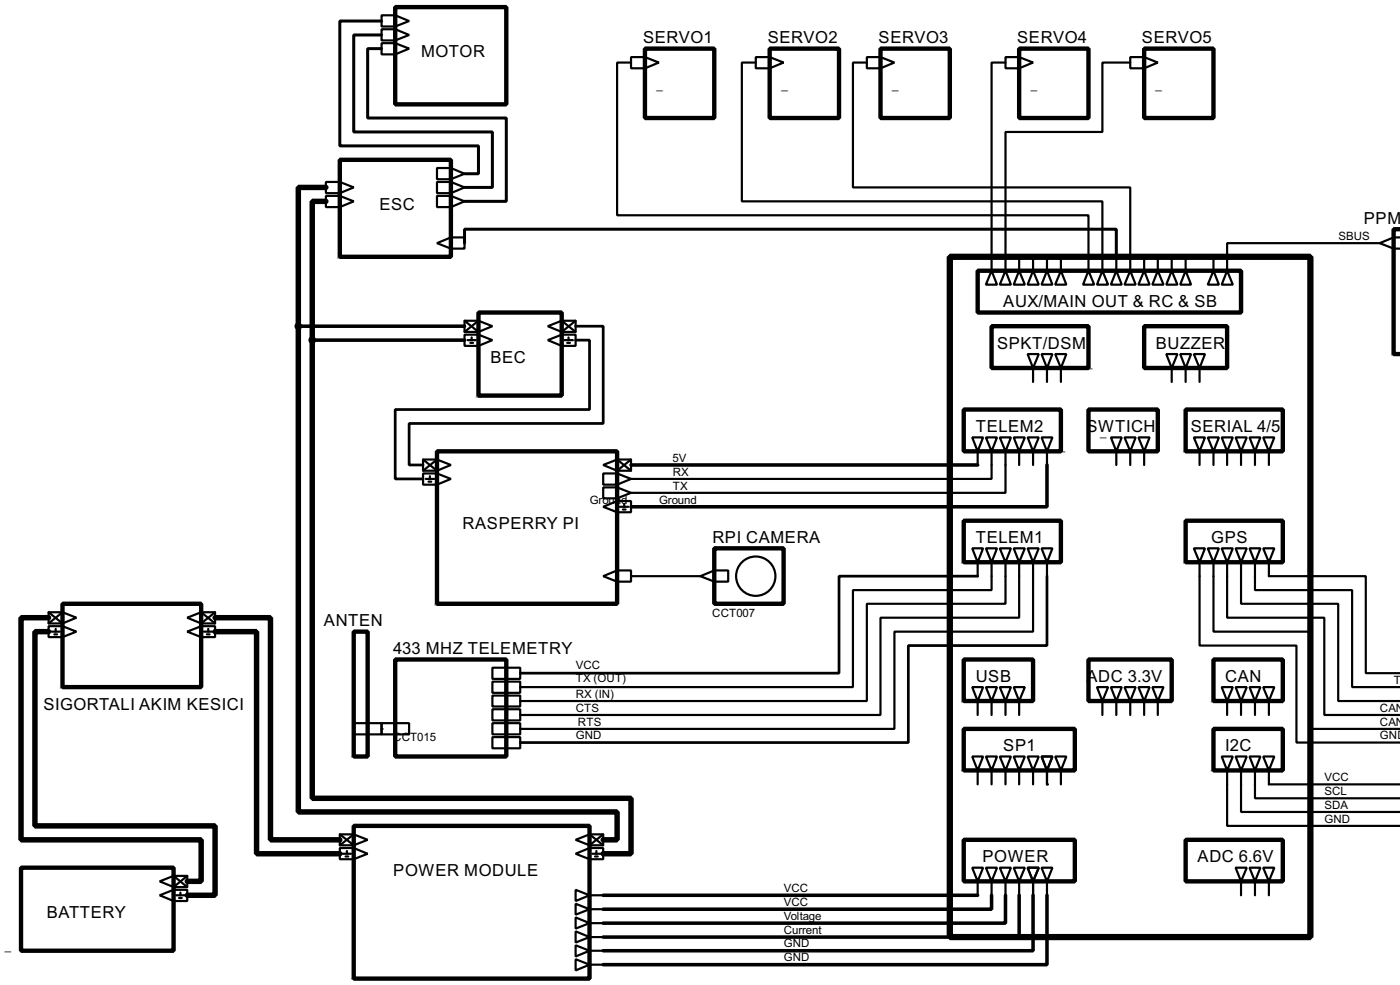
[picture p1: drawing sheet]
<svg xmlns="http://www.w3.org/2000/svg" width="256mm" height="180mm" viewBox="0 0 256 180" stroke-linecap="round" stroke-linejoin="round" font-family="sans-serif">
<path d="M69.9 3.9h-7.6v22.8h25.4v5.1h-2.6M69.9 6.4h-5.1v17.8h25.4v10.1h-5.1M69.9 8.9h-2.5v12.7h25.4v15.3h-7.7M85.1 44.5v-2.5h119.4v5" fill="none" stroke="#000" stroke-width=".55"/>
<g fill="none" stroke="#000" stroke-width=".4">
<path d="M69.9 2.8h2.5l2.6 1.1-2.6 1h-2.5zM69.9 5.4h2.5l2.6 1-2.6 1h-2.5zM69.9 7.9h2.5l2.6 1-2.6 1.1h-2.5zM72.4 2.8v2.1M72.4 5.4v2M72.4 7.9v2.1M115.6 10.5h2.6l2.5 1-2.5 1h-2.6zM115.6 11.5h-2.5v27.9h86.3v10.2M118.2 10.5v2M138.5 10.5h2.5l2.6 1-2.6 1h-2.5zM138.5 11.5h-2.6v25.4h66.1v12.7M141 10.5v2"/>
<path d="M158.8 10.5h2.5l2.6 1-2.6 1h-2.5zM158.8 11.5h-2.5v22.8h50.8v15.3M161.3 10.5v2M184.2 10.5h2.5l2.6 1-2.6 1h-2.5zM184.2 11.5h-2.5v38.1M186.7 10.5v2M207.1 10.5h2.5l2.5 1-2.5 1h-2.5zM207.1 11.5h-5.1v12.7h-17.8v25.4M209.6 10.5v2M59.7 33.3h2.6l2.5 1-2.5 1.1h-2.6zM59.7 35.9h2.6l2.5 1-2.5 1h-2.6zM62.3 33.3v2.1"/>
<path d="M62.3 35.9v2M80.1 30.8h2.5l2.5 1-2.5 1h-2.5zM80.1 33.3h2.5l2.5 1-2.5 1.1h-2.5zM80.1 35.9h2.5l2.5 1-2.5 1h-2.5zM82.6 30.8v2M82.6 33.3v2.1M82.6 35.9v2M80.1 44.5l2.5-1h2.5v2h-2.5zM82.6 43.5v2M85.1 58.7h2.6l2.5 1-2.5 1.1h-2.6zM85.1 58.7l2.6 2.1v-2.1l-2.6 2.1M100.4 59.7l2.5-1h2.6v2.1h-2.6z"/>
<path d="M105.5 58.7l-2.6 2.1v-2.1l2.6 2.1M181.7 49.6l1 2.5h-2.1zM184.2 49.6l1 2.5h-2zM186.7 49.6l1.1 2.5h-2.1zM186.7 47v2.6M189.3 49.6l1 2.5h-2zM189.3 47v2.6M191.8 49.6l1 2.5h-2zM191.8 47v2.6M194.4 49.6l1 2.5h-2.1zM194.4 47v2.6M199.4 49.6l1.1 2.5h-2.1z"/>
<path d="M202 49.6l1 2.5h-2zM204.5 49.6l1 2.5h-2zM204.5 47v2.6M207.1 49.6l1 2.5h-2.1zM209.6 49.6l1 2.5h-2zM209.6 47v2.6M212.1 49.6l1.1 2.5h-2.1zM212.1 47v2.6M214.7 49.6l1 2.5h-2zM214.7 47v2.6M217.2 49.6l1 2.5h-2zM217.2 47v2.6"/>
<path d="M222.3 49.6l1 2.5h-2zM222.3 47v2.6M224.8 49.6l1.1 2.5h-2.1zM252.8 44.5h-28v5.1M252.8 44.5l2.5 1h1.2M255.3 43.5v2M256.5 43.5h-1.2l-2.5 1M85.1 61.3h2.6l2.5 1-2.5 1h-2.6zM85.7 62.3h1.5M86.2 62.8h.5M86.4 61.8v.5M87.7 61.3v2"/>
<path d="M100.4 62.3l2.5-1h2.6v2h-2.6zM102.9 61.3v2M103.4 62.3h1.6M103.9 62.8h.5M104.2 61.8v.5M188.3 64.8h2l-1 2.6zM189.3 67.4v2.5M190.8 64.8h2l-1 2.6zM191.8 67.4v2.5M193.3 64.8h2.1l-1 2.6zM194.4 67.4v2.5M213.7 64.8h2l-1 2.6z"/>
<path d="M214.7 67.4v2.5M216.2 64.8h2l-1 2.6zM217.2 67.4v2.5M218.7 64.8h2.1l-1 2.6zM219.8 67.4v2.5M77.5 84.1h2.6l2.5 1-2.5 1.1h-2.6zM77.5 86.7h2.6l2.5 1-2.5 1h-2.6zM77.5 84.1l2.6 2.1v-2.1l-2.6 2.1M78 87.7h1.6M78.5 88.2h.5M78.8 87.2v.5M80.1 86.7v2"/>
<path d="M110.5 85.1l2.6-1h2.5v2.1h-2.5zM110.5 92.8l2.6-1.1h2.5v2.1h-2.5zM110.5 86.7h2.6l2.5 1-2.5 1h-2.6zM110.5 89.2h2.6l2.5 1-2.5 1h-2.6zM113.1 86.7v2M113.1 89.2v2M113.1 91.7v2.1M113.6 92.8h1.5M114.1 93.3h.5M114.4 92.3v.5M115.6 84.1l-2.5 2.1v-2.1l2.5 2.1M178.1 80.1h2l-1 2.5z"/>
<path d="M179.1 82.6v2.5M180.6 80.1h2.1l-1 2.5zM181.7 82.6v5.1h-66.1M183.2 80.1h2l-1 2.5zM184.2 82.6v7.6h-68.6M185.7 80.1h2.1l-1.1 2.5zM186.7 82.6v2.5M188.3 80.1h2l-1 2.5zM189.3 82.6v2.5M190.8 80.1h2l-1 2.5zM191.8 82.6v2.5M203.5 80.1h2l-1 2.5z"/>
<path d="M204.5 82.6v2.5M206 80.1h2.1l-1 2.5zM207.1 82.6v2.5M208.6 80.1h2l-1 2.5zM209.6 82.6v2.5M218.7 80.1h2.1l-1 2.5zM219.8 82.6v2.5M221.3 80.1h2l-1 2.5zM222.3 82.6v2.5M223.8 80.1h2.1l-1.1 2.5zM224.8 82.6v2.5M226.4 80.1h2l-1 2.5z"/>
<path d="M227.4 82.6v2.5M228.9 80.1h2l-1 2.5zM229.9 82.6v2.5M231.4 80.1h2.1l-1 2.5zM232.5 82.6v2.5M8.9 112.1h2.6l2.5 1-2.5 1h-2.6zM8.9 114.6h2.6l2.5 1-2.5 1h-2.6zM8.9 112.1l2.6 2v-2l-2.6 2M9.5 115.6h1.5M10 116.1h.5M10.2 115.1v.5M11.5 114.6v2"/>
<path d="M34.3 113.1l2.6-1h2.5v2h-2.5zM34.3 115.6l2.6-1h2.5v2h-2.5zM36.9 114.6v2M37.4 115.6h1.5M37.9 116.1h.5M38.2 115.1v.5M39.4 112.1l-2.5 2v-2l2.5 2M110.5 105.5l2.6-1.1h2.5v2.1h-2.5zM113.1 104.4v2.1M115.6 105.5h12.7M128.3 105.5l2.6-1.1h2.5v2.1h-2.5zM130.9 104.4v2.1"/>
<path d="M178.1 100.4h2l-1 2.5zM179.1 102.9v2.6M180.6 100.4h2.1l-1 2.5zM181.7 102.9v5.1h-25.4v17.8h-61M183.2 100.4h2l-1 2.5zM184.2 102.9v7.6h-25.4v17.8h-63.5M185.7 100.4h2.1l-1.1 2.5zM186.7 102.9v10.2h-25.4v17.8h-66M188.3 100.4h2l-1 2.5zM189.3 102.9v12.7h-25.4v17.8h-68.6M190.8 100.4h2l-1 2.5zM191.8 102.9v2.6"/>
<path d="M218.7 100.4h2.1l-1 2.5zM219.8 102.9v15.3h17.7v17.7h19M221.3 100.4h2l-1 2.5zM222.3 102.9v12.7h17.8v17.8h16.4M223.8 100.4h2.1l-1.1 2.5zM224.8 102.9v10.2h17.8v17.8h13.9M226.4 100.4h2l-1 2.5zM227.4 102.9v7.6h17.8v17.8h11.3M228.9 100.4h2l-1 2.5zM229.9 102.9v5.1h17.8v17.8h8.8M231.4 100.4h2.1l-1 2.5zM232.5 102.9v2.6h17.7v17.7h6.3"/>
<path d="M64.8 132.4h5.1v2h-5.1zM67.4 132.4v2M69.9 132.4h5.1v2h-5.1zM72.4 132.4v2M90.2 122.2h5.1v2.1h-5.1zM90.2 124.8h5.1v2h-5.1zM90.2 127.3h5.1v2h-5.1zM90.2 129.8h5.1v2.1h-5.1zM90.2 132.4h5.1v2h-5.1zM90.2 134.9h5.1v2.1h-5.1zM92.8 122.2v2.1M92.8 124.8v2"/>
<path d="M92.8 127.3v2M92.8 129.8v2.1M92.8 132.4v2M92.8 134.9v2.1M178.1 125.8h2l-1 2.5zM178.1 138.5h2l-1 2.5zM179.1 128.3v2.6M180.6 125.8h2.1l-1 2.5zM180.6 138.5h2.1l-1 2.5zM181.7 128.3v2.6M183.2 125.8h2l-1 2.5zM183.2 138.5h2l-1 2.5z"/>
<path d="M184.2 128.3v2.6M185.7 125.8h2.1l-1.1 2.5zM185.7 138.5h2.1l-1.1 2.5zM186.7 128.3v2.6M188.3 138.5h2l-1 2.5zM190.8 138.5h2l-1 2.5zM193.3 138.5h2.1l-1 2.5zM201 125.8h2l-1 2.5zM202 128.3v2.6M203.5 125.8h2l-1 2.5zM204.5 128.3v2.6M206 125.8h2.1l-1 2.5z"/>
<path d="M207.1 128.3v2.6M208.6 125.8h2l-1 2.5zM209.6 128.3v2.6M211.1 125.8h2.1l-1.1 2.5zM212.1 128.3v2.6M223.8 125.8h2.1l-1.1 2.5zM223.8 138.5h2.1l-1.1 2.5zM224.8 128.3v2.6M226.4 125.8h2l-1 2.5zM226.4 138.5h2l-1 2.5zM227.4 128.3v2.6M228.9 125.8h2l-1 2.5z"/>
<path d="M228.9 138.5h2l-1 2.5zM229.9 128.3v2.6M231.4 125.8h2.1l-1 2.5zM231.4 138.5h2.1l-1 2.5zM232.5 128.3v2.6M62.3 152.7h2.5l2.6 1-2.6 1h-2.5zM62.3 155.2h2.5l2.6 1.1-2.6 1h-2.5zM62.3 152.7l2.5 2v-2l-2.5 2M62.8 156.3h1.5M63.3 156.8h.5M63.6 155.8v.5M64.8 155.2v2.1"/>
<path d="M105.5 153.7l2.5-1h2.5v2h-2.5zM105.5 156.3l2.5-1.1h2.5v2.1h-2.5zM108 155.2v2.1M108.5 156.3h1.5M109 156.8h.5M109.3 155.8v.5M110.5 152.7l-2.5 2v-2l2.5 2M178.1 158.8h2l-1 2.5zM179.1 141v2.6M180.6 158.8h2.1l-1 2.5zM181.7 141v2.6M183.2 158.8h2l-1 2.5z"/>
<path d="M184.2 141v2.6M185.7 158.8h2.1l-1.1 2.5zM186.7 141v2.6M188.3 158.8h2l-1 2.5zM189.3 141v2.6M190.8 158.8h2l-1 2.5zM191.8 141v2.6M194.4 141v2.6M224.8 141v10.2h31.7M226.4 158.8h2l-1 2.5zM227.4 141v7.6h29.1M228.9 158.8h2l-1 2.5z"/>
<path d="M229.9 141v5.1h26.6M231.4 158.8h2.1l-1 2.5zM232.5 141v2.6h24M29.3 161.3l2.5-1h2.5v2.1h-2.5zM29.3 163.9l2.5-1h2.5v2h-2.5zM31.8 162.9v2M32.3 163.9h1.5M32.8 164.4h.5M33.1 163.4v.5M34.3 160.3l-2.5 2.1v-2.1l2.5 2.1M105.5 162.9l2.5 1-2.5 1zM105.5 165.4l2.5 1-2.5 1z"/>
<path d="M105.5 167.9l2.5 1.1-2.5 1zM105.5 170.5l2.5 1-2.5 1zM105.5 173l2.5 1-2.5 1.1zM105.5 175.6l2.5 1-2.5 1zM108 163.9h2.5M108 166.4h2.5M108 169h2.5M108 171.5h2.5M108 174h2.5M108 176.6h2.5M179.1 161.3v2.6M181.7 161.3v2.6"/>
<path d="M184.2 161.3v2.6M186.7 161.3v2.6M189.3 161.3v2.6M191.8 161.3v2.6M227.4 161.3v2.6M229.9 161.3v2.6M232.5 161.3v2.6"/>
<circle cx="138.4" cy="105.5" r="3.6"/>
</g>
<g fill="#000">
<circle cx="69.9" cy="133.4" r=".2"/>
<circle cx="191.8" cy="143.6" r=".2"/>
</g>
<path d="M105.5 59.7h5v17.8h-35.5v7.6h2.5M105.5 62.3h2.5v12.7h-35.6v12.7h5.1M179.1 105.5h-25.4v17.7h-58.4M191.8 105.5v12.7h-25.4v17.7h-71.1" fill="none" stroke="#000" stroke-width=".5"/>
<path d="M59.7 36.9h-2.5v109.2h58.4v10.2h-5.1M59.7 34.3h-5v114.3h58.4v5.1h-2.6M8.9 113.1h-5v40.6h33v7.6h-2.6M8.9 115.6h-2.5v35.6h33v12.7h-5.1M39.4 113.1h10.2v40.6h12.7M39.4 115.6h7.6v40.7h15.3" fill="none" stroke="#000" stroke-width="1"/>
<path d="M54.7 59.7h30.4M57.2 62.3h27.9M115.6 85.1h63.5M191.8 85.1v7.7h-76.2M110.5 163.9h68.6M181.7 163.9v2.5h-71.2M184.2 163.9v5.1h-73.7M186.7 163.9v7.6h-76.2M189.3 163.9v10.1h-78.8M191.8 163.9v12.7h-81.3" fill="none" stroke="#000" stroke-width=".65"/>
<g fill="none" stroke="#000" stroke-width=".8">
<path d="M72.4 1.3h20.4v17.8h-20.4zM118.2 8.9h12.7v12.7h-12.7zM141 8.9h12.7v12.7h-12.7zM161.3 8.9h12.7v12.7h-12.7zM186.7 8.9h12.7v12.7h-12.7zM209.6 8.9h12.7v12.7h-12.7zM62.3 29.3h20.3v17.7h-20.3zM87.7 57.2h15.2v15.2h-15.2zM179.1 49.6h48.3v7.6h-48.3zM181.7 59.7h17.7v7.7h-17.7zM209.6 59.7h15.2v7.7h-15.2zM256.5 42h-1.2v22.8h1.2"/>
<path d="M176.6 75h17.8v7.6h-17.8zM199.4 75h12.7v7.6h-12.7zM217.2 75h17.8v7.6h-17.8zM80.1 82.6h33v27.9h-33zM176.6 95.3h17.8v7.6h-17.8zM217.2 95.3h17.8v7.6h-17.8zM11.5 110.5h25.4v15.3h-25.4zM64.8 115.6h2.6v22.9h-2.6zM130.9 100.4h12.7v10.1h-12.7zM72.4 120.7h20.4v17.8h-20.4zM176.6 120.7h12.7v7.6h-12.7zM176.6 133.4h20.3v7.6h-20.3z"/>
<path d="M199.4 120.7h15.3v7.6h-15.3zM222.3 120.7h12.7v7.6h-12.7zM222.3 133.4h12.7v7.6h-12.7zM3.9 158.8h27.9v15.2h-27.9zM64.8 151.2h43.2v27.9h-43.2zM176.6 153.7h20.3v7.6h-20.3zM217.2 153.7h17.8v7.6h-17.8z"/>
</g>
<path d="M174 47h66.1v124.5h-66.1z" fill="none" stroke="#000" stroke-width="1.2"/>
<g fill="#000" stroke="#000" stroke-width=".4">
<circle cx="54.6" cy="59.7" r=".5"/>
<circle cx="57.2" cy="62.3" r=".5"/>
</g>
<g font-size="3.4">
<text x="77.2" y="10.4">MOTOR</text>
<text x="117.8" y="7.9">SERVO1</text>
<text x="140.7" y="7.9">SERVO2</text>
<text x="161" y="7.9">SERVO3</text>
<text x="186.4" y="7.9">SERVO4</text>
<text x="209.2" y="7.9">SERVO5</text>
<text x="69.5" y="38.4">ESC</text>
<text x="249.9" y="40.9">PPM</text>
<text x="183.8" y="56.1">AUX/MAIN OUT &amp; RC &amp; SB</text>
<text x="182.7" y="63.8">SPKT/DSM</text>
<text x="211.8" y="63.8">BUZZER</text>
<text x="89.9" y="66.3">BEC</text>
<text x="178.8" y="79">TELEM2</text>
<text x="199.1" y="79">SWTICH</text>
<text x="218.2" y="79">SERIAL 4/5</text>
<text x="84.8" y="96.8">RASPERRY PI</text>
<text x="130.5" y="99.4">RPI CAMERA</text>
<text x="178.8" y="99.4">TELEM1</text>
<text x="221.9" y="99.4">GPS</text>
<text x="59.4" y="114.6">ANTEN</text>
<text x="72" y="119.7">433 MHZ TELEMETRY</text>
<text x="178.8" y="124.8">USB</text>
<text x="199.1" y="124.8">ADC 3.3V</text>
<text x="224.5" y="124.8">CAN</text>
<text x="8" y="129.9">SIGORTALI AKIM KESICI</text>
<text x="183.8" y="137.5">SP1</text>
<text x="224.5" y="137.5">I2C</text>
<text x="72.1" y="160.3">POWER MODULE</text>
<text x="180" y="157.8">POWER</text>
<text x="219.4" y="157.8">ADC 6.6V</text>
<text x="8.6" y="168">BATTERY</text>
</g>
<g font-size="2.4">
<text x="120.3" y="16.3">_</text>
<text x="143.2" y="16.3">_</text>
<text x="163.5" y="16.3">_</text>
<text x="188.9" y="16.3">_</text>
<text x="211.7" y="16.3">_</text>
<text x="74.6" y="18.9">_</text>
<text x="61.9" y="46.8">_</text>
<text x="245.2" y="43.9">SBUS</text>
<text x="181.3" y="57">_</text>
<text x="254.9" y="64.6">_</text>
<text x="199" y="67.1">_</text>
<text x="87.3" y="72.2">_</text>
<text x="194" y="82.4">_</text>
<text x="201.6" y="79.8">_</text>
<text x="216.8" y="82.4">_</text>
<text x="123.2" y="84.5">5V</text>
<text x="123.2" y="87.1">RX</text>
<text x="123.2" y="89.6">TX</text>
<text x="108" y="92.2">Ground</text>
<text x="120.7" y="92.2">Ground</text>
<text x="176.2" y="102.7">_</text>
<text x="216.8" y="102.7">_</text>
<text x="79.7" y="110.3">_</text>
<text x="130.5" y="112.9">CCT007</text>
<text x="11.1" y="125.6">_</text>
<text x="105.5" y="122.5">VCC</text>
<text x="105.5" y="124.9">TX (OUT)</text>
<text x="255.3" y="125.2">T</text>
<text x="105.5" y="127.7">RX (IN)</text>
<text x="105.5" y="130.3">CTS</text>
<text x="176.2" y="128.1">_</text>
<text x="221.9" y="128.1">_</text>
<text x="252.8" y="130.3">CAN2</text>
<text x="72" y="135.7">CCT015</text>
<text x="105.5" y="135.3">GND</text>
<text x="105.9" y="132.8">RTS</text>
<text x="252.8" y="132.8">CAN2</text>
<text x="252.8" y="135.3">GND</text>
<text x="64.4" y="138.3">_</text>
<text x="176.2" y="140.8">_</text>
<text x="221.9" y="140.8">_</text>
<text x="242.6" y="143">VCC</text>
<text x="242.6" y="148">SDA</text>
<text x="242.6" y="145.5">SCL</text>
<text x="242.6" y="150.6">GND</text>
<text x="177.4" y="161.1">_</text>
<text x="224.4" y="161.1">_</text>
<text x="143.6" y="165.8">VCC</text>
<text x="143.6" y="163.3">VCC</text>
<text x=".9" y="173.8">_</text>
<text x="143.6" y="168.3">Voltage</text>
<text x="143.6" y="170.9">Current</text>
<text x="143.6" y="173.4">GND</text>
<text x="64.4" y="178.9">_</text>
<text x="143.6" y="176">GND</text>
</g>
</svg>
